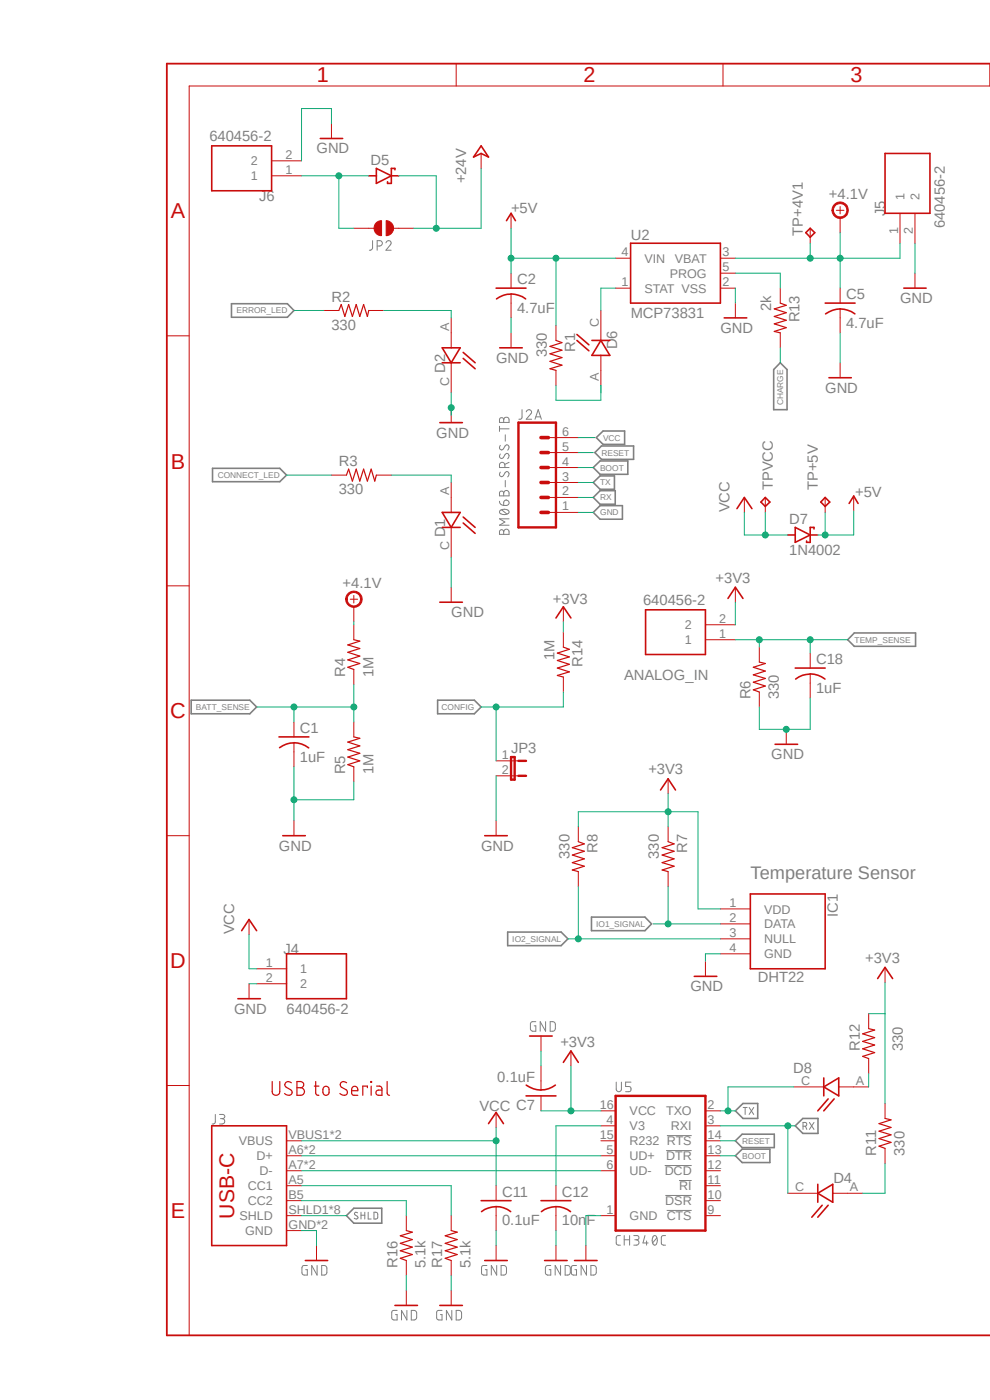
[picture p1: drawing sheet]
<svg xmlns="http://www.w3.org/2000/svg" width="210mm" height="297mm" viewBox="0 0 210 297" stroke-linecap="round" stroke-linejoin="round" font-family="sans-serif">
<path d="M34.8 13.1l175.1 135.5M209.9 148.5l-175.1 135.5" fill="none" stroke="#fff" stroke-width=".21"/>
<g fill="none" stroke="#808080" stroke-width=".21">
<path d="M79 51.1v1.5a.58 .58 0 0 1-.6 .5M80 52.2h.6a.57 .57 0 0 0 .5-.6 .57 .57 0 0 0-.5-.5h-.6v2M81.9 51.5a.54 .54 0 0 1 .7-.4 .54 .54 0 0 1 .2 .8l-.9 1.2h1.1M106 90.4v1.1M106 91h2M106.1 96.3a.5 .5 0 0 0-.1 .8 .5 .5 0 0 0 .8-.1l.3-.6a.54 .54 0 0 1 .9 .1 .54 .54 0 0 1-.3 .8M106.1 94.5a.5 .5 0 0 0-.1 .8 .5 .5 0 0 0 .8-.1l.3-.6a.54 .54 0 0 1 .9 .1 .54 .54 0 0 1-.3 .8M106.2 88.6a.45 .45 0 0 1 .4 0 .45 .45 0 0 1 .2 .5 .57 .57 0 0 1 .6-.6 .57 .57 0 0 1 .6 .6v.5h-2v-.8zM106.8 89.1v.5M107.1 99.2v-.6a.57 .57 0 0 0-.6-.5 .57 .57 0 0 0-.5 .5v.6h2M107.2 92.2v1.4M108 98.1l-.9 .4"/>
<path d="M110.7 86.9v1.6a.48 .48 0 0 1-.6 .4M111.6 87.4a.55 .55 0 0 1 .8-.5 .55 .55 0 0 1 .2 .9l-1 1.1h1.2M113.5 88.9l.7-2 .7 2M113.7 88.4h1M106 106.3a.87 .87 0 0 0 .8 .9M106 104.4a.46 .46 0 0 1 .5-.2 .46 .46 0 0 1 .3 .4 .57 .57 0 0 1 .6-.6 .57 .57 0 0 1 .6 .6v.6h-2zM106.1 108.3a1.26 1.26 0 0 1 1.9 .3 1.21 1.21 0 0 1-2 0zM106.1 100.2a.5 .5 0 0 0-.1 .7 .5 .5 0 0 0 .8 0l.3-.6a.54 .54 0 0 1 .9 .1 .54 .54 0 0 1-.3 .8M106.2 112.4a.44 .44 0 0 1 .6 .4 .57 .57 0 0 1 .6-.5 .57 .57 0 0 1 .6 .5v.6h-2v-.8zM106.4 108.2l1.1 .9M106.8 104.6v.6M106.8 112.8v.6"/>
<path d="M107.1 106.2a.58 .58 0 0 1 .9 .3 .58 .58 0 0 1-.6 .7h-.6v-.6zM107.2 101.9v1.4M108 110.1h-2l1.1 .6-1.1 .7h2M113.7 216.7l-.9 .1-.2 .2-.1 1.3 .3 .4 .9 .1v-1.2h-.4M115.7 216.7v2.1l-1.1-2.1v2.1M116.7 216.7l.9 .2a1.69 1.69 0 0 1 .2 1.5l-.3 .3-.8 .1zM45.7 236.4v1.6a.53 .53 0 0 1-.7 .5M46.6 236.4h.6a.44 .44 0 0 1 .4 .7l-.4 .2h-.4M47.1 237.3a.57 .57 0 0 1 .6 .6 .57 .57 0 0 1-.6 .6h-.5M130.7 229.6v1.5a.55 .55 0 0 0 .6 .5 .55 .55 0 0 0 .5-.5v-1.5M133.9 229.6h-1.2v.9h.7a.56 .56 0 0 1 .5 .6 .56 .56 0 0 1-.5 .5h-.7M157.6 234.9h.9"/>
<path d="M158.1 234.9v1.5M158.9 234.9l1 1.5M159.9 234.9l-1 1.5M170.3 238.9h.5a.4 .4 0 0 0 .4-.4 .4 .4 0 0 0-.4-.4h-.5v1.5M170.9 238.9l.3 .7M171.7 238.1l1 1.5M172.7 238.1l-1 1.5M75.9 257.3l-.5-.1a.31 .31 0 0 0-.2 .3 .31 .31 0 0 0 .2 .3l.4 .2a.31 .31 0 0 1 .1 .4 .31 .31 0 0 1-.3 .2l-.5-.2M76.6 257.2v1.4M76.6 257.8h.8M77.4 257.2v1.4M78.1 257.2v1.4h.6"/>
<path d="M79.3 257.2h.6a1.17 1.17 0 0 1 .2 1.2l-.8 .2zM141 247.3h5.7M141.1 253.6h5.6M141.3 244.1h5.4M141.4 256.8h5.3M141.5 240.9h5.2M144.1 250.4h2.6M65.2 268.5h-.9l-.2 .2v1.3l.2 .4 .9 .1v-1.1h-.3M67.3 268.5v2l-1.2-2v2M68.2 268.5l1 .1a1.74 1.74 0 0 1 .1 1.6l-.3 .3h-.8zM84.2 278h-.9l-.2 .2v1.4l.2 .4h.9v-1.1h-.3M86.3 278v2l-1.1-2v2"/>
<path d="M87.2 278l1 .2a1.74 1.74 0 0 1 .1 1.5l-.2 .3h-.9zM93.8 278h-1l-.1 .2-.1 1.4 .2 .4h1v-1.1h-.4M95.8 278v2l-1.1-2v2M96.8 278l.9 .2a1.74 1.74 0 0 1 .2 1.5l-.3 .3h-.8zM103.3 268.5h-.9l-.2 .2v1.3l.2 .4 .9 .1v-1.1h-.3M105.4 268.5v2l-1.2-2v2M106.3 268.5l1 .1a1.74 1.74 0 0 1 .1 1.6l-.3 .3h-.8zM116.8 268.5h-.6l-.4 .2-.1 1.3 .3 .4 .8 .1v-1.1h-.3M118.9 268.5v2l-1.1-2v2M119.9 268.5l.9 .1a1.74 1.74 0 0 1 .1 1.6l-.3 .3h-.7zM122.3 268.5h-.7l-.4 .2v1.3l.2 .4 .9 .1v-1.1h-.3M124.4 268.5v2l-1.1-2v2"/>
<path d="M125.3 268.5l1 .1a1.74 1.74 0 0 1 .1 1.6l-.2 .3h-.9zM131.6 262.1l-.7 .1-.2 .4 .1 1.3 .3 .3h.5M132.4 262.1v2.1M132.4 263h1.2M133.6 262.1v2.1M134.5 262.1l.8 .1a.46 .46 0 0 1 .2 .5 .46 .46 0 0 1-.4 .3h-.4M135 263a.57 .57 0 0 1 .6 .6 .57 .57 0 0 1-.6 .6h-.5M136.8 262.1l-.4 1.6h1.1M137.2 263.3v.9M138.6 262.3l.3-.2a1.21 1.21 0 0 1 0 2.1 1.29 1.29 0 0 1-.3-1.9zM139.4 262.6l-1 1.1M141.2 262.1l-.7 .1-.2 .4v1.3l.9 .3"/>
</g>
<g fill="none" stroke="#808080" stroke-width=".34">
<path d="M49.1 64.4h11.9l1.4 1.5-1.4 1.4h-11.9zM165.5 77l1.5 1.4v8.5h-2.9v-8.5zM45.1 99.4h14.3l1.4 1.4-1.4 1.4h-14.3zM125.9 99.2l1.4-1.4h5.9v2.8h-5.9zM126.2 96l1.4-1.4h6.8v2.9h-6.8zM126.5 92.8l1.4-1.4h4.6v2.9h-4.6zM125.9 105.5l1.4-1.4h3.2v2.9h-3.2zM125.9 102.4l1.4-1.4h3v2.8h-3zM125.9 108.7l1.4-1.4h4.7v2.9h-4.7zM181.2 134.3h13v2.8h-13l-1.4-1.4zM40.6 148.5h12.4l1.4 1.5-1.4 1.4h-12.4zM92.8 148.5h7.8l1.5 1.5-1.5 1.4h-7.8z"/>
<path d="M107.7 197.7h11.3l1.5 1.5-1.5 1.4h-11.3zM125.5 194.6h11.3l1.4 1.4-1.4 1.4h-11.3zM156 235.7l1.6-1.6h3.1v3.2h-3.1zM168.7 238.8l1.6-1.5h3.2v3.2h-3.2zM75.1 256.3h5.9v3.2h-5.9l-1.6-1.6zM156 242l1.4-1.4h6.9v2.9h-6.9zM156 245.2l1.4-1.4h5.9v2.8h-5.9z"/>
</g>
<g fill="none" stroke="#c90d0c" stroke-width=".25">
<path d="M57.7 229.4v2.2a.8 .8 0 0 0 .8 .8 .8 .8 0 0 0 .9-.8v-2.2M61.8 229.7a.75 .75 0 0 0-1-.2 .75 .75 0 0 0-.2 1l1 .7a.63 .63 0 0 1 .4 .7 .63 .63 0 0 1-.7 .5l-.9-.4M63 229.4h.8a.66 .66 0 0 1 .6 .7 .66 .66 0 0 1-.6 .7 .8 .8 0 0 1 .8 .8 .8 .8 0 0 1-.8 .8h-.8zM63 230.8h.8M66.7 230.4h.9M67 229.4v2.5a.51 .51 0 0 0 .6 .5M68.7 230.6a.65 .65 0 0 1 .7-.1 .65 .65 0 0 1 .4 .6v.6a.66 .66 0 0 1-.6 .7 .66 .66 0 0 1-.7-.7v-.6zM73.5 229.7a.75 .75 0 0 0-1-.2 .75 .75 0 0 0-.2 1l1.1 .7a.68 .68 0 0 1 .2 .9 .68 .68 0 0 1-.9 .2l-.6-.3M74.6 231.4h1.3a.68 .68 0 0 0-.5-.9 .68 .68 0 0 0-.8 .6v.8l.2 .4 1.1 .1M77.9 230.8v-.4h-.9v2M78.7 229.4h.1v.2h-.1zM78.7 230.4v2"/>
<path d="M79.9 230.4l.9 .1 .2 .4v1.5h-.7a.55 .55 0 0 1-.6-.6 .55 .55 0 0 1 .6-.5h.7M82.1 229.4v2.5l.3 .4 .2 .1"/>
</g>
<path d="M209.9 13.5h-174.5v269.8h174.5" fill="none" stroke="#c90d0c" stroke-width=".38"/>
<g fill="none" stroke="#c90d0c" stroke-width=".21">
<path d="M96.8 13.5v4.7M153.4 13.5v4.7M209.9 18.2h-169.8v265.1M130.6 54.8h3.2M152.8 54.8h3.2M152.8 58h3.2M194.1 58v3.1M35.4 71.2h4.7M95.7 67.4v6.4M95.7 77v6.3M108.4 70.6v3.2M130.6 61.1h3.2"/>
<path d="M152.8 61.1h3.2M156 64.3v3.1M178.2 77v3.1M116.3 99.2h6.4M116.3 96h6.4M116.3 92.8h6.4M95.7 102.4v6.3M95.7 111.9v6.3M116.3 108.7h6.4M116.3 105.5h6.4M116.3 102.4h6.4M35.4 124.3h4.7"/>
<path d="M156 124.6v3.2M35.4 177.3h4.7M152.8 192.8h6.4M152.8 196h6.4M152.8 199.2h6.4M54.4 205.5h6.4M54.4 208.7h6.4M152.8 202.4h6.4M35.4 230.3h4.7"/>
</g>
<path d="M110 89.7h7.9v22.2h-7.9z" fill="none" stroke="#c90d0c" stroke-width=".51"/>
<path d="M114.8 96h1.5M114.8 99.2h1.5M114.8 92.8h1.5M114.8 102.4h1.5M114.8 105.5h1.5M114.8 108.7h1.5" fill="none" stroke="#c90d0c" stroke-width=".76"/>
<g fill="none" stroke="#c90d0c" stroke-width=".34">
<path d="M133.8 51.6h19v12.7h-19zM93.8 73.8h3.8l-1.9 3.2zM93.8 77h3.8M98.3 76l2.5 2.2M98.3 74.8l2.5 2.2M106 73.8h4.8M153.6 67.4h4.8M191.7 61.1h4.8M175.9 80.1h4.7M93.8 108.7h3.8l-1.9 3.2zM93.8 111.9h3.8M98.3 111l2.5 2.2"/>
<path d="M98.3 109.7l2.5 2.2M154.4 127l1.6-2.4 1.6 2.4M159.2 189.7h15.8v15.8h-15.8zM60.8 202.4h12.7v9.5h-12.7z"/>
</g>
<path d="M81.9 46.8a1.59 1.59 0 0 1 1.6 1.6 1.59 1.59 0 0 1-1.6 1.6z" fill-rule="evenodd" fill="#c90d0c"/>
<path d="M81.9 46.8a1.59 1.59 0 0 1 1.6 1.6 1.59 1.59 0 0 1-1.6 1.6z" fill="none" stroke="#c90d0c" stroke-width=".21"/>
<path d="M79.9 47.2l.4-.3 .6-.1v3.2a1.59 1.59 0 0 1-1.5-1 1.59 1.59 0 0 1 .5-1.8z" fill-rule="evenodd" fill="#c90d0c"/>
<g fill="none" stroke="#c90d0c" stroke-width=".21">
<path d="M57.6 37.3h6.4M57.6 34.1h6.4M70.3 26.2v3.2M102.1 32.6v3.1M75.1 48.4h4.3M79.9 47.2l.4-.3 .6-.1v3.2a1.59 1.59 0 0 1-1.5-1 1.59 1.59 0 0 1 .5-1.8zM83.5 48.4h4.3M108.4 45.3v3.1M108.4 58v3.1M171.9 48.4v3.2M190.9 45.3v6.3M194.1 45.3v6.3"/>
<path d="M68.7 65.9h3.2M78.2 65.9h3.2M108.4 62.4v5M117.9 69v3.2M117.9 78.6v3.1M127.5 65.9v6.3M127.5 75.4v6.3M165.5 61.1v3.2M165.5 70.6v3.2M178.2 61.1v3.2M178.2 65.5v5.1M95.7 86.5v3.2"/>
<path d="M70.3 100.8h3.2M79.8 100.8h3.2M74.3 127.1h1.6M75.1 126.3v1.6M75.1 132.5v3.2M95.7 124.6v3.2M119.5 134.1v3.2M149.6 135.7h6.4M149.6 132.5h6.4M161.1 137.3v3.2M171.9 138.6v3.1M62.4 153.2v3.1"/>
<path d="M62.4 157.6v5.1M75.1 142v3.2M75.1 153.2v3.1M119.5 143.6v3.2M161.1 146.8v3.2M166.8 154.7v3.2M171.9 143v5.1M62.4 174.1v3.2M75.1 162.7v3.2M105.2 174.1v3.2M105.2 161.4h4.8M105.2 164.6h4.8"/>
<path d="M122.7 175.4v3.2M141.7 175.4v3.2M122.7 184.9v3.2M141.7 184.9v3.2M52.8 208.7v3.2M114.8 219.8v3.2M149.6 204v3.1M184.3 215.1v3.1M114.8 226.1v5.1M114.8 232.5v3.2M121.1 223v3.1M127.5 238.8h3.1"/>
<path d="M127.5 235.7h3.1M149.6 238.8h3.2M149.6 235.7h3.2M168.4 230.6h6.4M177.9 230.6h6.4M184.3 224.6v3.2M187.7 234.1v3.2M60.8 257.9h3.2M60.8 248.4h3.2M60.8 254.7h3.2M60.8 245.2h3.2M60.8 251.5h3.2"/>
<path d="M60.8 242h3.2M86.2 257.9v3.2M95.7 257.9v3.2M105.2 251.5v3.2M105.2 256v5.1M117.9 251.5v3.2M117.9 256v5.1M127.5 257.9h3.1M127.5 248.4h3.1M127.5 245.2h3.1M127.5 242h3.1M149.6 257.9h3.2"/>
<path d="M149.6 248.4h3.2M149.6 254.7h3.2M149.6 245.2h3.2M149.6 251.5h3.2M149.6 242h3.2M167.1 253.2h6.4M176.7 253.2h6.3M187.7 243.6v3.2M60.8 261.1h3.2M67.1 264.2v3.2M86.2 267.4v3.2M86.2 273.8v3.1"/>
<path d="M95.7 267.4v3.2M95.7 273.8v3.1M105.2 264.2v3.2M117.9 264.2v3.2M124.3 264.2v3.2"/>
</g>
<g fill="none" stroke="#c90d0c" stroke-width=".34">
<path d="M44.9 30.9h12.7v9.6h-12.7zM67.9 29.4h4.8M78.2 37.3h1.6M79.8 35.7l3.2 1.6-3.2 1.6zM83 37.3h1.6M83.8 36v-.3h-.8v3.2h-.8v-.3M102.1 30.9l1.5 2.4-1.5-.7-1.6 .7zM187.7 32.6h9.6v12.7h-9.6zM107.4 46.8l1-1.5 .9 1.5M171.9 48.4l.9 1-.9 .9-1-.9zM105.2 61.1h6.4M108.4 62.4a5.7 5.7 0 0 1 3.1 1"/>
<path d="M108.4 62.4a5 5 0 0 0-3.1 1M122.4 71l2.5 2.2M122.4 72.2l2.5 2.2M125.6 72.2h3.8M127.5 72.2l1.9 3.2h-3.8zM175 64.3h6.4M175.1 66.6a5.1 5.1 0 0 1 6.3 0M93.3 89.7h4.8M93.3 127.8h4.8M136.9 129.4h12.7v9.5h-12.7zM59.2 156.3h6.3M62.4 157.6a5.3 5.3 0 0 1 3.1 1.1"/>
<path d="M62.4 157.6a5 5 0 0 0-3.1 1M164.4 157.9h4.8M168.7 141.7h6.3M168.8 144.1a4.9 4.9 0 0 1 6.2 0M60 177.3h4.8M102.8 177.3h4.8M50.5 211.9h4.7M112.4 219.8h4.7M147.3 207.1h4.8M44.9 238.8h15.9v25.4h-15.9zM111.6 232.5h6.3M111.6 230.2a5.6 5.6 0 0 0 3.2 1.1"/>
<path d="M117.8 230.2a5 5 0 0 1-3 1M119.5 225.4l1.6-2.4 1.6 2.4M174.8 230.6l3.1-1.9v3.8zM174.8 228.7v3.8M175.7 233.1l-2.2 2.6M177 233.1l-2.2 2.6M102.1 254.7h6.3M102.2 257a5 5 0 0 1 6.1 0M114.8 254.7h6.3M114.9 257a5 5 0 0 1 6.1 0M173.5 253.2l3.2-2v3.9zM173.5 251.2v3.9"/>
<path d="M174.4 255.7l-2.2 2.5M175.7 255.7l-2.2 2.5M64.8 267.4h4.7M83.8 276.9h4.8M93.3 276.9h4.8M102.8 267.4h4.8M115.5 267.4h4.8M121.9 267.4h4.8"/>
</g>
<path d="M108.4 160.6h.8v4.8h-.8zM110 161.4h1.6M110 164.6h1.6M130.6 232.5h19v28.6h-19z" fill="none" stroke="#c90d0c" stroke-width=".51"/>
<g fill="none" stroke="#c90d0c" stroke-width=".25">
<path d="M71.9 65.9l.5-1.3 .8 2.5 .8-2.5 .8 2.5 .8-2.5 .7 2.5 .8-2.5 .8 2.5 .3-1.2M117.9 72.2l1.3 .5-2.5 .8 2.5 .8-2.5 .8 2.5 .8-2.5 .8 2.5 .8-2.5 .7 1.2 .4M165.5 64.3l1.3 .5-2.5 .7 2.5 .8-2.5 .8 2.5 .8-2.5 .8 2.5 .8-2.5 .8 1.2 .3M73.5 100.8l.5-1.3 .8 2.6 .8-2.6 .7 2.6 .8-2.6 .8 2.6 .8-2.6 .8 2.6 .3-1.3M75.1 135.7l1.2 .3-2.5 .8 2.5 .8-2.5 .8 2.5 .8-2.5 .8 2.5 .8-2.5 .8 1.3 .4M119.5 137.3l1.3 .5-2.6 .8 2.6 .8-2.6 .7 2.6 .8-2.6 .8 2.6 .8-2.6 .8 1.3 .3M75.1 156.3l1.2 .3-2.5 .8 2.5 .8-2.5 .8 2.5 .8-2.5 .8 2.5 .8-2.5 .8 1.3 .5M161.1 140.5l1.2 .3-2.5 .8 2.5 .8-2.5 .8 2.5 .7-2.5 .8 2.5 .8-2.5 .8 1.3 .5M122.7 178.6l1.3 .4-2.6 .8 2.6 .8-2.6 .8 2.6 .8-2.6 .8 2.6 .8-2.6 .8 1.3 .3M141.7 178.6l1.3 .4-2.5 .8 2.5 .8-2.5 .8 2.5 .8-2.5 .8 2.5 .8-2.5 .8 1.2 .3M184.3 218.2l1.2 .3-2.5 .8 2.5 .8-2.5 .8 2.5 .8-2.5 .8 2.5 .8-2.5 .8 1.3 .5M187.7 237.3l1.3 .3-2.5 .8 2.5 .8-2.5 .8 2.5 .7-2.5 .9 2.5 .8-2.5 .8 1.2 .4"/>
<path d="M86.2 261.1l1.3 .3-2.6 .8 2.6 .8-2.6 .8 2.6 .8-2.6 .7 2.6 .8-2.6 .9 1.3 .4M95.7 261.1l1.3 .3-2.6 .8 2.6 .8-2.6 .8 2.6 .8-2.6 .7 2.6 .8-2.6 .9 1.3 .4"/>
</g>
<path d="M74 125.7a1.76 1.76 0 0 1 2.7 .7 1.76 1.76 0 0 1-1.3 2.5 1.76 1.76 0 0 1-2.1-1.8h.4a1.42 1.42 0 0 1 2-1.2 1.42 1.42 0 0 1 .3 2.4 1.42 1.42 0 0 1-2.3-.7v-.5h-.4l.1-.5z" fill-rule="evenodd" fill="#c90d0c"/>
<path d="M177.4 44.6h1.6M178.2 43.8v1.6M74 125.7a1.76 1.76 0 0 1 2.7 .7 1.76 1.76 0 0 1-1.3 2.5 1.76 1.76 0 0 1-2.1-1.8h.4a1.42 1.42 0 0 1 2-1.2 1.42 1.42 0 0 1 .3 2.4 1.42 1.42 0 0 1-2.3-.7v-.5h-.4l.1-.5zM75.1 128.7v3.2M119.5 128.7v3.2M141.7 165.2v3.2M187.7 205.2v3.2" fill="none" stroke="#c90d0c" stroke-width=".21"/>
<path d="M117.9 131.1l1.6-2.4 1.6 2.4M140.1 167.6l1.6-2.4 1.6 2.4M186.2 207.6l1.5-2.4 1.7 2.4" fill="none" stroke="#c90d0c" stroke-width=".34"/>
<path d="M176.8 43.6a1.74 1.74 0 0 1 2.8 0 1.74 1.74 0 0 1-.8 2.6 1.74 1.74 0 0 1-2.3-1.6h.3a1.43 1.43 0 0 1 1.9-1.4 1.43 1.43 0 0 1 .5 2.4 1.43 1.43 0 0 1-2.3-.6l-.1-.4h-.3z" fill-rule="evenodd" fill="#c90d0c"/>
<path d="M176.8 43.6a1.74 1.74 0 0 1 2.8 0 1.74 1.74 0 0 1-.8 2.6 1.74 1.74 0 0 1-2.3-1.6h.3a1.43 1.43 0 0 1 1.9-1.4 1.43 1.43 0 0 1 .5 2.4 1.43 1.43 0 0 1-2.3-.6l-.1-.4h-.3zM178.2 46.2v3.2M157.9 105.5v3.2M162.3 105.5v3.2M175 105.5v3.2M181.1 105.2v3.2M52.8 195.1v3.1M105.2 236v3.2" fill="none" stroke="#c90d0c" stroke-width=".21"/>
<path d="M156.3 107.9l1.6-2.4 1.6 2.4M162.3 105.5l1 1-1 .9-.9-.9zM167.1 113.5h1.6M168.7 111.9l3.2 1.6-3.2 1.6zM171.9 113.5h1.6M172.7 112.2v-.3h-.8v3.2h-.8v-.3M175 105.5l1 1-1 .9-.9-.9zM180.1 106.8l1-1.6 .9 1.6M51.3 197.4l1.5-2.3 1.6 2.3M103.6 238.4l1.6-2.4 1.6 2.4" fill="none" stroke="#c90d0c" stroke-width=".34"/>
<path d="M122.7 96h3.2M122.7 99.2h3.2M156 135.7h15.9v2.9M161.1 135.7v1.6M152.8 242h3.2M152.8 245.2h3.2" fill="none" stroke="#0dab76" stroke-width=".21"/>
<circle cx="161.1" cy="135.7" r=".63" fill="#0dab76"/>
<g fill="none" stroke="#0dab76" stroke-width=".21">
<path d="M171.9 135.7h7.9"/>
<circle cx="161.1" cy="135.7" r=".63"/>
</g>
<circle cx="171.9" cy="135.7" r=".63" fill="#0dab76"/>
<g fill="none" stroke="#0dab76" stroke-width=".21">
<path d="M62.4 65.9h6.3M60.8 100.8h9.5M122.7 105.5h3.2M152.8 238.8h15.9"/>
<circle cx="171.9" cy="135.7" r=".63"/>
</g>
<circle cx="167.1" cy="238.8" r=".63" fill="#0dab76"/>
<g fill="none" stroke="#0dab76" stroke-width=".21">
<path d="M122.7 102.4h3.2M152.8 235.7h3.2M167.1 238.8v14.4M168.4 230.6h-14v5.1"/>
<circle cx="167.1" cy="238.8" r=".63"/>
</g>
<circle cx="154.4" cy="235.7" r=".63" fill="#0dab76"/>
<g fill="none" stroke="#0dab76" stroke-width=".21">
<path d="M156 127.8v4.7M114.8 235.7h12.7M121.1 226.1v9.6"/>
<circle cx="154.4" cy="235.7" r=".63"/>
</g>
<circle cx="121.1" cy="235.7" r=".63" fill="#0dab76"/>
<g fill="none" stroke="#0dab76" stroke-width=".21">
<path d="M122.7 175.4v-3.2h25.4v20.6h4.7M141.7 172.2v3.2"/>
<circle cx="121.1" cy="235.7" r=".63"/>
</g>
<circle cx="141.7" cy="172.2" r=".63" fill="#0dab76"/>
<g fill="none" stroke="#0dab76" stroke-width=".21">
<path d="M117.9 54.8v14.2M130.6 54.8h-22.2v3.2M81.4 65.9h14.3v1.5M83 100.8h12.7v1.6M119.5 131.9v2.2M141.7 168.4v3.8M184.3 215.1h3.4M187.7 208.4v25.7"/>
<circle cx="141.7" cy="172.2" r=".63"/>
</g>
<circle cx="117.9" cy="54.8" r=".63" fill="#0dab76"/>
<g fill="none" stroke="#0dab76" stroke-width=".21">
<path d="M108.4 48.4v6.4"/>
<circle cx="117.9" cy="54.8" r=".63"/>
</g>
<circle cx="108.4" cy="54.8" r=".63" fill="#0dab76"/>
<g fill="none" stroke="#0dab76" stroke-width=".21">
<path d="M175 108.7v4.8M181.1 108.4v5.1h-7.6"/>
<circle cx="108.4" cy="54.8" r=".63"/>
</g>
<circle cx="175.1" cy="113.5" r=".63" fill="#0dab76"/>
<g fill="none" stroke="#0dab76" stroke-width=".21">
<path d="M54.4 150h20.7M62.4 150v3.2"/>
<circle cx="175.1" cy="113.5" r=".63"/>
</g>
<circle cx="62.4" cy="150" r=".63" fill="#0dab76"/>
<g fill="none" stroke="#0dab76" stroke-width=".21">
<path d="M75.1 150v3.2"/>
<circle cx="62.4" cy="150" r=".63"/>
</g>
<circle cx="75.1" cy="150" r=".63" fill="#0dab76"/>
<g fill="none" stroke="#0dab76" stroke-width=".21">
<path d="M75.1 145.2v4.8M120.5 199.2h32.3M122.7 188.1v11.1"/>
<circle cx="75.1" cy="150" r=".63"/>
</g>
<circle cx="122.7" cy="199.2" r=".63" fill="#0dab76"/>
<g fill="none" stroke="#0dab76" stroke-width=".21">
<path d="M138.6 196h14.2M141.7 188.1v7.9"/>
<circle cx="122.7" cy="199.2" r=".63"/>
</g>
<circle cx="141.7" cy="196" r=".63" fill="#0dab76"/>
<g fill="none" stroke="#0dab76" stroke-width=".21">
<path d="M108.4 67.4v3.2M95.7 83.3v4.8"/>
<circle cx="141.7" cy="196" r=".63"/>
</g>
<circle cx="95.7" cy="86.5" r=".63" fill="#0dab76"/>
<g fill="none" stroke="#0dab76" stroke-width=".21">
<path d="M171.9 148.1v6.6h-10.8v-4.7"/>
<circle cx="95.7" cy="86.5" r=".63"/>
</g>
<circle cx="166.8" cy="154.7" r=".63" fill="#0dab76"/>
<g fill="none" stroke="#0dab76" stroke-width=".21">
<path d="M70.3 26.2v-3.2h-6.3v11.1M62.4 162.7v11.4M75.1 165.9v3.8h-12.7M105.2 164.6v9.5M52.8 208.7h1.6M152.8 202.4h-3.2v1.6"/>
<circle cx="166.8" cy="154.7" r=".63"/>
</g>
<circle cx="62.4" cy="169.7" r=".63" fill="#0dab76"/>
<g fill="none" stroke="#0dab76" stroke-width=".21">
<path d="M64 37.3h14.2M71.9 37.3v11.1h3.2M194.1 51.6v6.4M130.6 61.1h-3.1v4.8M156 61.1v3.2M178.2 70.6v6.4M95.7 118.2v6.4M122.7 108.7h3.2M114.8 223v3.1M127.5 257.9h-3.2v6.3M64 261.1h3.1v3.1M86.2 270.6v3.2"/>
<path d="M95.7 270.6v3.2M105.2 261.1v3.1M117.9 261.1v3.1"/>
<circle cx="62.4" cy="169.7" r=".63"/>
</g>
<circle cx="71.9" cy="37.3" r=".63" fill="#0dab76"/>
<g fill="none" stroke="#0dab76" stroke-width=".21">
<path d="M105.2 150v11.4M119.5 146.8v3.2h-17.4"/>
<circle cx="71.9" cy="37.3" r=".63"/>
</g>
<circle cx="105.2" cy="150" r=".63" fill="#0dab76"/>
<g fill="none" stroke="#0dab76" stroke-width=".21">
<path d="M156 58h9.5v3.1M156 54.8h34.9M171.9 51.6v3.2M117.9 81.7v3.2h9.6v-3.2M127.5 238.8h-9.6v12.7M184.3 227.8v2.8M64 257.9h9.5M64 251.5h31.7v6.4M64 254.7h22.2v3.2M64 248.4h63.5M64 245.2h63.5"/>
<circle cx="105.2" cy="150" r=".63"/>
</g>
<circle cx="171.9" cy="54.8" r=".63" fill="#0dab76"/>
<g fill="none" stroke="#0dab76" stroke-width=".21">
<path d="M178.2 54.8v6.3M190.9 51.6v3.2"/>
<circle cx="171.9" cy="54.8" r=".63"/>
</g>
<circle cx="178.2" cy="54.8" r=".63" fill="#0dab76"/>
<g fill="none" stroke="#0dab76" stroke-width=".21">
<path d="M84.6 37.3h7.9v11.1M87.8 48.4h14.3M178.2 49.4v5.4M75.1 131.9v.6"/>
<circle cx="178.2" cy="54.8" r=".63"/>
</g>
<circle cx="92.5" cy="48.4" r=".63" fill="#0dab76"/>
<g fill="none" stroke="#0dab76" stroke-width=".21">
<path d="M102.1 35.7v12.7M157.9 108.7v4.8h9.2M162.3 108.7v4.8"/>
<circle cx="92.5" cy="48.4" r=".63"/>
</g>
<circle cx="162.4" cy="113.5" r=".63" fill="#0dab76"/>
<g fill="none" stroke="#0dab76" stroke-width=".21">
<path d="M122.7 92.8h3.5M52.8 198.2v7.3h1.6M105.2 239.2v12.3M64 242h41.2"/>
<circle cx="162.4" cy="113.5" r=".63"/>
</g>
<circle cx="105.2" cy="242" r=".63" fill="#0dab76"/>
<g fill="none" stroke="#0dab76" stroke-width=".21">
<path d="M165.5 73.8v3.2M187.7 246.8v6.4h-4.7"/>
<circle cx="105.2" cy="242" r=".63"/>
</g>
<g font-size="4.6" fill="#c90d0c">
<text x="67.2" y="17.5">1</text>
<text x="123.8" y="17.5">2</text>
<text x="180.4" y="17.5">3</text>
<text x="36.2" y="46.4">A</text>
<text x="36.2" y="99.4">B</text>
<text x="36.1" y="152.4">C</text>
<text x="36.1" y="205.4">D</text>
<text x="36.2" y="258.4">E</text>
</g>
<text font-size="4.5" fill="#c90d0c" x="49.7" y="258.6" transform="rotate(-90 49.7 258.6)">USB-C</text>
<text font-size="3.9" fill="#808080" x="159.2" y="186.5">Temperature Sensor</text>
<g font-size="3.1" fill="#808080">
<text x="44.4" y="30">640456-2</text>
<text x="67.1" y="32.6">GND</text>
<text x="78.6" y="34.9">D5</text>
<text x="98.9" y="38.9" transform="rotate(-90 98.9 38.9)">+24V</text>
<text x="54.9" y="42.7">J6</text>
<text x="108.4" y="45.3">+5V</text>
<text x="175.9" y="42.2">+4.1V</text>
<text x="187.7" y="45.8" transform="rotate(-90 187.7 45.8)">J5</text>
<text x="133.8" y="51">U2</text>
<text x="170.3" y="50" transform="rotate(-90 170.3 50)">TP+4V1</text>
<text x="200.4" y="48.4" transform="rotate(-90 200.4 48.4)">640456-2</text>
<text x="70.3" y="64">R2</text>
<text x="109.7" y="60.3">C2</text>
<text x="179.5" y="63.5">C5</text>
<text x="190.9" y="64.3">GND</text>
<text x="70.3" y="70">330</text>
<text x="109.7" y="66.3">4.7uF</text>
<text x="133.8" y="67.5">MCP73831</text>
<text x="152.8" y="70.6">GND</text>
<text x="163.6" y="66" transform="rotate(-90 163.6 66)">2k</text>
<text x="169.6" y="68.4" transform="rotate(-90 169.6 68.4)">R13</text>
<text x="179.5" y="69.5">4.7uF</text>
<text x="105.2" y="77">GND</text>
<text x="116" y="75.8" transform="rotate(-90 116 75.8)">330</text>
<text x="122" y="74.6" transform="rotate(-90 122 74.6)">R1</text>
<text x="130.9" y="74.1" transform="rotate(-90 130.9 74.1)">D6</text>
<text x="94.4" y="79" transform="rotate(-90 94.4 79)">D2</text>
<text x="175" y="83.3">GND</text>
<text x="92.5" y="92.8">GND</text>
<text x="71.9" y="98.9">R3</text>
<text x="71.9" y="104.9">330</text>
<text x="164" y="104" transform="rotate(-90 164 104)">TPVCC</text>
<text x="173.5" y="104" transform="rotate(-90 173.5 104)">TP+5V</text>
<text x="181.4" y="105.5">+5V</text>
<text x="94.4" y="114" transform="rotate(-90 94.4 114)">D1</text>
<text x="154.7" y="108.7" transform="rotate(-90 154.7 108.7)">VCC</text>
<text x="167.4" y="111.1">D7</text>
<text x="167.4" y="117.8">1N4002</text>
<text x="72.7" y="124.8">+4.1V</text>
<text x="151.8" y="123.6">+3V3</text>
<text x="95.7" y="130.9">GND</text>
<text x="117.3" y="128.1">+3V3</text>
<text x="136.4" y="128.4">640456-2</text>
<text x="73.2" y="143.6" transform="rotate(-90 73.2 143.6)">R4</text>
<text x="79.2" y="143.6" transform="rotate(-90 79.2 143.6)">1M</text>
<text x="117.6" y="140" transform="rotate(-90 117.6 140)">1M</text>
<text x="123.6" y="141.4" transform="rotate(-90 123.6 141.4)">R14</text>
<text x="173.1" y="140.9">C18</text>
<text x="132.4" y="144.3">ANALOG_IN</text>
<text x="159.2" y="148.4" transform="rotate(-90 159.2 148.4)">R6</text>
<text x="165.2" y="148.4" transform="rotate(-90 165.2 148.4)">330</text>
<text x="173.1" y="147">1uF</text>
<text x="63.6" y="155.5">C1</text>
<text x="63.6" y="161.6">1uF</text>
<text x="108.4" y="159.8">JP3</text>
<text x="163.6" y="161.1">GND</text>
<text x="73.2" y="164.3" transform="rotate(-90 73.2 164.3)">R5</text>
<text x="79.2" y="164.3" transform="rotate(-90 79.2 164.3)">1M</text>
<text x="137.5" y="164.3">+3V3</text>
<text x="59.2" y="180.5">GND</text>
<text x="102.1" y="180.5">GND</text>
<text x="120.8" y="182.2" transform="rotate(-90 120.8 182.2)">330</text>
<text x="126.7" y="180.9" transform="rotate(-90 126.7 180.9)">R8</text>
<text x="139.8" y="182.2" transform="rotate(-90 139.8 182.2)">330</text>
<text x="145.8" y="180.9" transform="rotate(-90 145.8 180.9)">R7</text>
<text x="177.8" y="194.5" transform="rotate(-90 177.8 194.5)">IC1</text>
<text x="49.7" y="198.2" transform="rotate(-90 49.7 198.2)">VCC</text>
<text x="60.2" y="202.4">J4</text>
<text x="160.8" y="208.2">DHT22</text>
<text x="183.6" y="204.3">+3V3</text>
<text x="49.7" y="215.1">GND</text>
<text x="60.8" y="215.1">640456-2</text>
<text x="146.5" y="210.3">GND</text>
<text x="118.9" y="222">+3V3</text>
<text x="168.2" y="227.7">D8</text>
<text x="182.4" y="223" transform="rotate(-90 182.4 223)">R12</text>
<text x="191.6" y="223" transform="rotate(-90 191.6 223)">330</text>
<text x="105.5" y="229.5">0.1uF</text>
<text x="101.7" y="235.7">VCC C7</text>
<text x="185.9" y="245.2" transform="rotate(-90 185.9 245.2)">R11</text>
<text x="191.9" y="245.2" transform="rotate(-90 191.9 245.2)">330</text>
<text x="176.8" y="250.9">D4</text>
<text x="106.5" y="253.9">C11</text>
<text x="119.2" y="253.9">C12</text>
<text x="106.5" y="260">0.1uF</text>
<text x="119.2" y="260">10nF</text>
<text x="84.3" y="269" transform="rotate(-90 84.3 269)">R16</text>
<text x="90.3" y="269" transform="rotate(-90 90.3 269)">5.1k</text>
<text x="93.8" y="269" transform="rotate(-90 93.8 269)">R17</text>
<text x="99.8" y="269" transform="rotate(-90 99.8 269)">5.1k</text>
</g>
<g font-size="2.7" fill="#808080">
<text x="53.2" y="35.1">2</text>
<text x="60.5" y="33.7">2</text>
<text x="53.2" y="38.3">1</text>
<text x="60.5" y="36.9">1</text>
<text x="191.9" y="42.3" transform="rotate(-90 191.9 42.3)">1</text>
<text x="195.1" y="42.3" transform="rotate(-90 195.1 42.3)">2</text>
<text x="190.5" y="49.7" transform="rotate(-90 190.5 49.7)">1</text>
<text x="193.7" y="49.7" transform="rotate(-90 193.7 49.7)">2</text>
<text x="131.9" y="54.3">4</text>
<text x="136.7" y="55.7">VIN</text>
<text x="142.1" y="58.9">PROG</text>
<text x="143.2" y="55.7">VBAT</text>
<text x="153.3" y="54.3">3</text>
<text x="153.3" y="57.5">5</text>
<text x="131.9" y="60.7">1</text>
<text x="136.7" y="62.1">STAT VSS</text>
<text x="153.3" y="60.7">2</text>
<text x="95.3" y="70.2" transform="rotate(-90 95.3 70.2)">A</text>
<text x="127" y="69.3" transform="rotate(-90 127 69.3)">C</text>
<text x="95.3" y="81.8" transform="rotate(-90 95.3 81.8)">C</text>
<text x="127" y="80.8" transform="rotate(-90 127 80.8)">A</text>
<text x="119.3" y="95.6">5</text>
<text x="119.3" y="92.4">6</text>
<text x="119.3" y="101.9">3</text>
<text x="119.3" y="98.8">4</text>
<text x="95.3" y="105.1" transform="rotate(-90 95.3 105.1)">A</text>
<text x="119.3" y="105.1">2</text>
<text x="119.3" y="108.3">1</text>
<text x="95.3" y="116.7" transform="rotate(-90 95.3 116.7)">C</text>
<text x="145.2" y="136.7">1</text>
<text x="145.2" y="133.5">2</text>
<text x="152.6" y="135.3">1</text>
<text x="152.6" y="132.1">2</text>
<text x="106.5" y="161">1</text>
<text x="106.5" y="164.1">2</text>
<text x="154.8" y="192.4">1</text>
<text x="154.8" y="195.6">2</text>
<text x="162.1" y="193.8">VDD</text>
<text x="162.1" y="197">DATA</text>
<text x="154.8" y="198.8">3</text>
<text x="154.8" y="201.9">4</text>
<text x="162.1" y="200.2">NULL</text>
<text x="162.1" y="203.3">GND</text>
<text x="56.4" y="205.1">1</text>
<text x="56.4" y="208.3">2</text>
<text x="63.7" y="206.5">1</text>
<text x="63.7" y="209.7">2</text>
<text x="169.9" y="230.2">C</text>
<text x="181.5" y="230.2">A</text>
<text x="127.2" y="235.2">16</text>
<text x="128.7" y="238.4">4</text>
<text x="133.6" y="239.8">V3</text>
<text x="133.6" y="236.6">VCC</text>
<text x="141.3" y="236.6">TXO</text>
<text x="142.3" y="239.8">RXI</text>
<text x="150.1" y="238.4">3</text>
<text x="150.1" y="235.2">2</text>
<text x="50.6" y="243">VBUS</text>
<text x="61.2" y="241.6">VBUS1*2</text>
<text x="61.2" y="244.8">A6*2</text>
<text x="127.2" y="241.6">15</text>
<text x="128.7" y="244.8">5</text>
<text x="133.6" y="243">R232 RTS</text>
<text x="150.1" y="244.8">13</text>
<text x="150.1" y="241.6">14</text>
<text x="54.4" y="246.2">D+</text>
<text x="55.1" y="249.3">D-</text>
<text x="61.2" y="251.1">A5</text>
<text x="61.2" y="247.9">A7*2</text>
<text x="128.7" y="247.9">6</text>
<text x="133.6" y="246.2">UD+</text>
<text x="133.6" y="249.3">UD-</text>
<text x="141" y="249.3">DCD</text>
<text x="141.3" y="246.2">DTR</text>
<text x="150.1" y="247.9">12</text>
<text x="150.1" y="251.1">11</text>
<text x="52.6" y="252.5">CC1</text>
<text x="52.6" y="255.7">CC2</text>
<text x="61.2" y="254.3">B5</text>
<text x="61.2" y="257.5">SHLD1*8</text>
<text x="128.7" y="257.5">1</text>
<text x="141.1" y="255.7">DSR</text>
<text x="144.1" y="252.5">RI</text>
<text x="150.1" y="257.5">9</text>
<text x="150.1" y="254.3">10</text>
<text x="168.7" y="252.7">C</text>
<text x="180.3" y="252.7">A</text>
<text x="50.8" y="258.9">SHLD</text>
<text x="52" y="262">GND</text>
<text x="61.2" y="260.6">GND*2</text>
<text x="133.6" y="258.9">GND</text>
<text x="141.4" y="258.9">CTS</text>
</g>
<g font-size="1.8" fill="#808080">
<text x="50.2" y="66.5">ERROR_LED</text>
<text x="166.2" y="86" transform="rotate(-90 166.2 86)">CHARGE</text>
<text x="127.9" y="93.5">VCC</text>
<text x="46.2" y="101.4">CONNECT_LED</text>
<text x="127.3" y="99.8">BOOT</text>
<text x="127.6" y="96.6">RESET</text>
<text x="127.3" y="106.2">RX</text>
<text x="127.3" y="103">TX</text>
<text x="127.3" y="109.3">GND</text>
<text x="181.3" y="136.4">TEMP_SENSE</text>
<text x="41.6" y="150.6">BATT_SENSE</text>
<text x="93.7" y="150.6">CONFIG</text>
<text x="126.4" y="196.6">IO1_SIGNAL</text>
<text x="108.7" y="199.8">IO2_SIGNAL</text>
<text x="157.4" y="242.7">RESET</text>
<text x="157.4" y="245.8">BOOT</text>
</g>
</svg>
